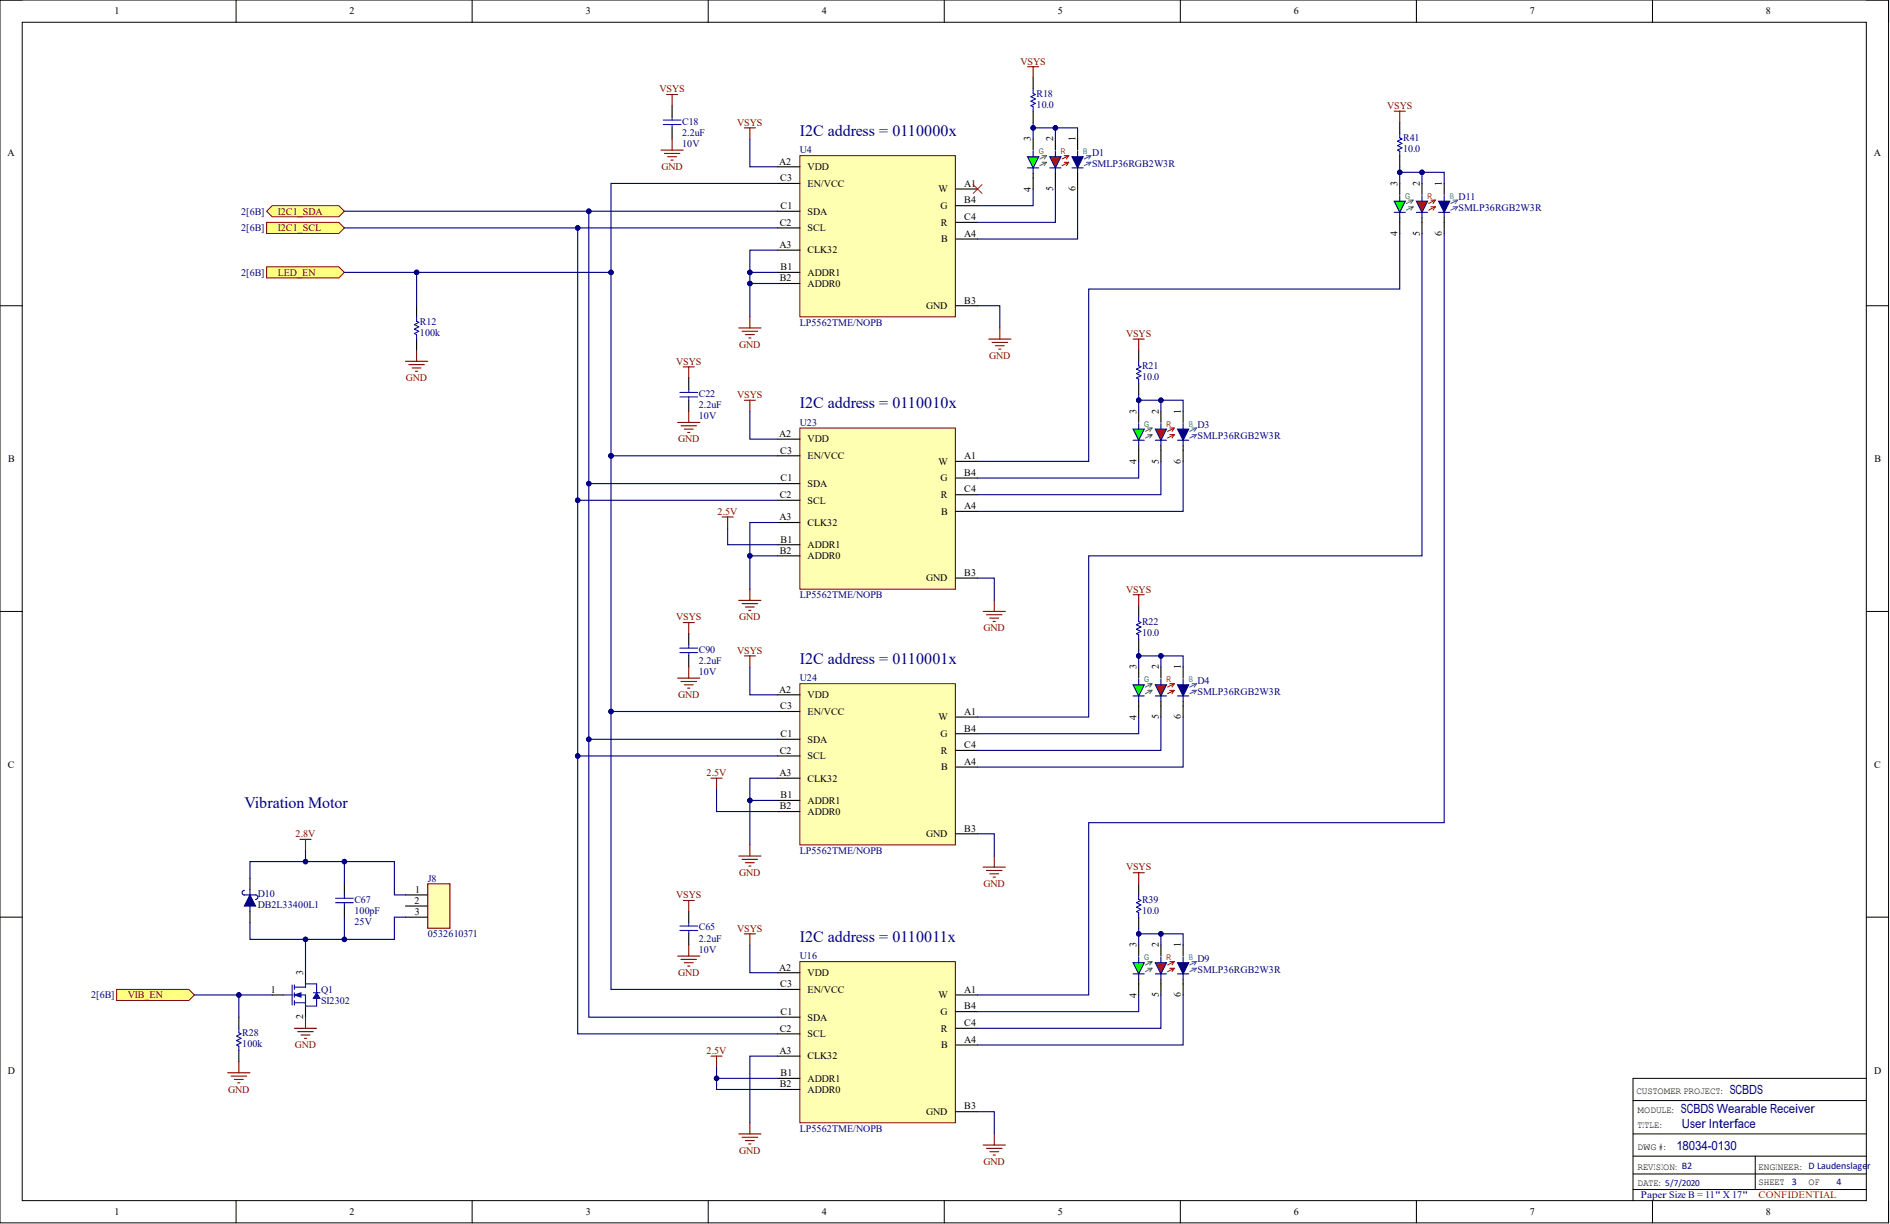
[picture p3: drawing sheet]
<svg xmlns="http://www.w3.org/2000/svg" width="431mm" height="279mm" viewBox="0 0 431 279" stroke-linecap="round" stroke-linejoin="round" font-family="sans-serif">
<g fill="none" stroke="#000" stroke-width=".23">
<path d="M0 0h431.1v279.1h-431.1zM0 0h5.1M5.1 5.1h420.9v269h-420.9zM53.9 0v5.1M107.8 0v5.1M161.7 0v5.1M215.6 0v5.1M269.4 0v5.1M323.3 0v5.1M377.2 0v5.1M426 0h5.1v5.1M0 69.8h5.1"/>
<path d="M426 69.8h5.1M0 139.6h5.1M426 139.6h5.1M0 209.4h5.1M426 209.4h5.1M372.8 258.8h53.2M372.8 251.2h53.2M426 246.2h-53.2v27.9M53.9 274.1v5M107.8 274.1v5M161.7 274.1v5M215.6 274.1v5"/>
<path d="M269.4 274.1v5M323.3 274.1v5M372.8 263.9h53.2M372.8 271.5h53.2M372.8 268h53.2M377.2 274.1v5M400.7 263.9v7.6M431.1 274.1v5"/>
</g>
<path d="M239.6 35.8h2.6l-1.3 2.5z" fill="#f00"/>
<path d="M239.6 35.8h2.6l-1.3 2.5zM239.6 38.3h2.6M240.9 34.5v1.3M240.9 38.3v1.3" fill="none" stroke="#000081" stroke-width=".25"/>
<path d="M240.9 31.7v2.6M246 31.7v2.6" fill="none" stroke="#000" stroke-width=".25"/>
<path d="M234.6 35.8h2.5l-1.3 2.5z" fill="#0f0"/>
<path d="M234.6 35.8h2.5l-1.3 2.5zM234.6 38.3h2.5M235.8 34.5v1.3M235.8 38.3v1.3" fill="none" stroke="#000081" stroke-width=".25"/>
<path d="M242.9 35.5h1.1M242.9 37.1h1.1M244 35.5l-1.6 .8M244 35.5l-.5 .8M244 37.1l-1.6 .7M244 37.1l-.5 .7" fill="none" stroke="#f00" stroke-width=".25"/>
<path d="M244.7 35.8h2.6l-1.3 2.5z" fill="#000081"/>
<path d="M244.7 35.8h2.6l-1.3 2.5zM244.7 38.3h2.6M246 34.5v1.3M246 38.3v1.3" fill="none" stroke="#000081" stroke-width=".25"/>
<path d="M237.9 35.5h1M237.9 37.1h1M238.9 35.5l-1.5 .8M238.9 35.5l-.5 .8M238.9 37.1l-1.5 .7M238.9 37.1l-.5 .7" fill="none" stroke="#38b352" stroke-width=".25"/>
<path d="M248 35.5h1M248 37.1h1M249 35.5l-1.5 .8M249 35.5l-.5 .8M249 37.1l-1.5 .7M249 37.1l-.5 .7" fill="none" stroke="#009dcb" stroke-width=".25"/>
<path d="M235.8 31.7v2.6M235.8 39.6v3.5M240.9 39.6v3.5M246 39.6v3.5" fill="none" stroke="#000" stroke-width=".25"/>
<path d="M263.7 156.3h2.6l-1.3 2.6z" fill="#f00"/>
<path d="M263.7 156.3h2.6l-1.3 2.6zM263.7 158.9h2.6M265 155.1v1.2M265 158.9v1.2" fill="none" stroke="#000081" stroke-width=".25"/>
<path d="M265 152.3v2.5M270.1 152.3v2.5" fill="none" stroke="#000" stroke-width=".25"/>
<path d="M258.7 156.3h2.5l-1.3 2.6z" fill="#0f0"/>
<path d="M258.7 156.3h2.5l-1.3 2.6zM258.7 158.9h2.5M259.9 155.1v1.2M259.9 158.9v1.2" fill="none" stroke="#000081" stroke-width=".25"/>
<path d="M267 156.1h1.1M267 157.6h1.1M268.1 156.1l-1.6 .7M268.1 156.1l-.6 .7M268.1 157.6l-1.6 .8M268.1 157.6l-.6 .8" fill="none" stroke="#f00" stroke-width=".25"/>
<path d="M268.8 156.3h2.5l-1.2 2.6z" fill="#000081"/>
<path d="M268.8 156.3h2.5l-1.2 2.6zM268.8 158.9h2.5M270.1 155.1v1.2M270.1 158.9v1.2" fill="none" stroke="#000081" stroke-width=".25"/>
<path d="M262 156.1h1M262 157.6h1M263 156.1l-1.5 .7M263 156.1l-.5 .7M263 157.6l-1.5 .8M263 157.6l-.5 .8" fill="none" stroke="#38b352" stroke-width=".25"/>
<path d="M272.1 156.1h1M272.1 157.6h1M273.1 156.1l-1.5 .7M273.1 156.1l-.5 .7M273.1 157.6l-1.5 .8M273.1 157.6l-.5 .8" fill="none" stroke="#009dcb" stroke-width=".25"/>
<path d="M259.9 152.3v2.5M259.9 160.1v3.6M265 160.1v3.6M270.1 160.1v3.6" fill="none" stroke="#000" stroke-width=".25"/>
<path d="M263.7 98h2.6l-1.3 2.5z" fill="#f00"/>
<path d="M263.7 98h2.6l-1.3 2.5zM265 96.7v1.3M263.7 100.5h2.6M265 100.5v1.3" fill="none" stroke="#000081" stroke-width=".25"/>
<path d="M265 93.9v2.5M270.1 93.9v2.5" fill="none" stroke="#000" stroke-width=".25"/>
<path d="M258.7 98h2.5l-1.3 2.5z" fill="#0f0"/>
<path d="M258.7 98h2.5l-1.3 2.5zM259.9 96.7v1.3M258.7 100.5h2.5M259.9 100.5v1.3" fill="none" stroke="#000081" stroke-width=".25"/>
<path d="M267 97.7h1.1M267 99.2h1.1M268.1 97.7l-1.6 .8M268.1 97.7l-.6 .8M268.1 99.2l-1.6 .8M268.1 99.2l-.6 .8" fill="none" stroke="#f00" stroke-width=".25"/>
<path d="M268.8 98h2.5l-1.2 2.5z" fill="#000081"/>
<path d="M268.8 98h2.5l-1.2 2.5zM270.1 96.7v1.3M268.8 100.5h2.5M270.1 100.5v1.3" fill="none" stroke="#000081" stroke-width=".25"/>
<path d="M262 97.7h1M262 99.2h1M263 97.7l-1.5 .8M263 97.7l-.5 .8M263 99.2l-1.5 .8M263 99.2l-.5 .8" fill="none" stroke="#38b352" stroke-width=".25"/>
<path d="M272.1 97.7h1M272.1 99.2h1M273.1 97.7l-1.5 .8M273.1 97.7l-.5 .8M273.1 99.2l-1.5 .8M273.1 99.2l-.5 .8" fill="none" stroke="#009dcb" stroke-width=".25"/>
<path d="M259.9 93.9v2.5M259.9 101.8v3.5M265 101.8v3.5M270.1 101.8v3.5" fill="none" stroke="#000" stroke-width=".25"/>
<path d="M95.1 79.9v2.6M92.6 82.5h5M93.3 83.2h3.6M94.1 84h2M94.8 84.8h.6" fill="none" stroke="#810000" stroke-width=".25"/>
<path d="M60.9 60.9h16.4l1.3 1.3-1.3 1.2h-16.4z" fill-rule="evenodd" fill="#ffff81"/>
<path d="M60.9 60.9h16.4l1.3 1.3-1.3 1.2h-16.4z" fill="none" stroke="#810000" stroke-width=".23"/>
<path d="M62.1 47h15.2l1.3 1.2-1.3 1.3h-15.2l-1.2-1.3z" fill-rule="evenodd" fill="#ffff81"/>
<path d="M62.1 47h15.2l1.3 1.2-1.3 1.3h-15.2l-1.2-1.3z" fill="none" stroke="#810000" stroke-width=".23"/>
<path d="M60.9 50.8h16.4l1.3 1.2-1.3 1.3h-16.4z" fill-rule="evenodd" fill="#ffff81"/>
<path d="M60.9 50.8h16.4l1.3 1.2-1.3 1.3h-16.4z" fill="none" stroke="#810000" stroke-width=".23"/>
<path d="M182.6 35.5h35.5v36.8h-35.5z" fill-rule="evenodd" fill="#ffffb2"/>
<path d="M182.6 35.5h35.5v36.8h-35.5z" fill="none" stroke="#810000" stroke-width=".23"/>
<path d="M177.5 38.1h5.1M177.5 52h5.1M177.5 41.9h5.1M177.5 48.2h5.1M177.5 57.1h5.1M218.1 50.8h5.1M218.1 54.6h5.1M218.1 43.1h5.1M218.1 47h5.1M177.5 64.7h5.1M177.5 62.2h5.1M218.1 69.8h5.1" fill="none" stroke="#000" stroke-width=".25"/>
<path d="M182.6 97.7h35.5v36.8h-35.5z" fill-rule="evenodd" fill="#ffffb2"/>
<path d="M182.6 97.7h35.5v36.8h-35.5z" fill="none" stroke="#810000" stroke-width=".23"/>
<path d="M177.5 114.2h5.1M177.5 104h5.1M177.5 100.2h5.1M177.5 110.4h5.1M177.5 119.3h5.1M218.1 112.9h5.1M218.1 116.7h5.1M218.1 105.3h5.1M218.1 109.1h5.1M177.5 126.9h5.1M177.5 124.3h5.1M218.1 132h5.1" fill="none" stroke="#000" stroke-width=".25"/>
<path d="M182.6 156.1h35.5v36.8h-35.5z" fill-rule="evenodd" fill="#ffffb2"/>
<path d="M182.6 156.1h35.5v36.8h-35.5z" fill="none" stroke="#810000" stroke-width=".23"/>
<g fill="none" stroke="#000" stroke-width=".25">
<path d="M235.8 17.8v2.5M153.4 24.1v2.6M153.4 29.2v2.5M235.8 25.4v2.5M95.1 69.8v2.5M95.1 77.4v2.5M259.9 79.9v2.6M157.2 86.3v2.5M157.2 91.4v2.5M259.9 87.6v2.5M259.9 138.3v2.5M157.2 144.6v2.6"/>
<path d="M157.2 149.7v2.6M177.5 158.6h5.1M259.9 145.9v2.6M177.5 172.6h5.1M177.5 162.4h5.1M177.5 168.8h5.1M177.5 177.6h5.1M218.1 171.3h5.1M218.1 175.1h5.1M218.1 163.7h5.1M218.1 167.5h5.1M177.5 185.3h5.1"/>
<path d="M177.5 182.7h5.1M218.1 190.3h5.1"/>
</g>
<g fill="none" stroke="#00f" stroke-width=".25">
<path d="M151.4 27.4h4.1M151.4 28.4h4.1M153.4 26.7v.7M153.4 28.4v.8M235.8 20.3v1l.6 .3-1.1 .5 1.1 .5-1.1 .5 1.1 .5-1.1 .5 .5 .3v1M95.1 72.3v1l.5 .3-1 .5 1 .5-1 .5 1 .5-1 .5 .5 .3v1M155.2 89.6h4.1M155.2 90.6h4.1M157.2 88.8v.8M157.2 90.6v.8M259.9 82.5v1l.5 .2-1 .6 1 .5-1 .5 1 .5-1 .5 .5 .2v1.1M155.2 147.9h4.1"/>
<path d="M155.2 149h4.1M157.2 147.2v.7M157.2 149v.7M259.9 140.8v1.1l.5 .2-1 .5 1 .5-1 .5 1 .5-1 .5 .5 .3v1"/>
</g>
<g fill="none" stroke="#810000" stroke-width=".25">
<path d="M150.9 34.3h5.1M151.7 35h3.5M152.4 35.8h2M153.2 36.5h.5M153.4 31.7v2.6M168.6 74.9h5.1M169.4 75.6h3.6M170.2 76.4h2M170.9 77.1h.5M171.2 72.3v2.6M225.7 77.4h5.1M226.5 78.2h3.5"/>
<path d="M227.2 78.9h2.1M228 79.7h.5M228.2 74.9v2.5M154.7 96.4h5.1M155.5 97.2h3.5M156.2 98h2M157 98.7h.5M157.2 93.9v2.5M164.8 118h2.6M166.1 118v2.5M168.6 137h5.1M169.4 137.8h3.6"/>
<path d="M170.2 138.6h2M170.9 139.3h.5M171.2 134.5v2.5M224.4 139.6h5.1M227 137v2.6M154.7 154.8h5.1M155.5 155.6h3.5M156.2 156.3h2M157 157.1h.5M157.2 152.3v2.5M225.2 140.3h3.5M226 141.1h2"/>
<path d="M226.7 141.9h.5M162.3 177.6h2.5M163.6 177.6v2.6M168.6 195.4h5.1M169.4 196.2h3.6M170.2 196.9h2M170.9 197.7h.5M171.2 192.9v2.5M224.4 197.9h5.1M225.2 198.7h3.5M226 199.5h2M227 195.4v2.5"/>
<path d="M226.7 200.2h.5"/>
</g>
<path d="M222.2 42.1l2 2.1M224.2 42.1l-2 2.1" fill="none" stroke="#f00" stroke-width=".23"/>
<path d="M263.7 219.8h2.6l-1.3 2.5z" fill="#f00"/>
<path d="M263.7 219.8h2.6l-1.3 2.5zM265 218.5v1.3M263.7 222.3h2.6M265 222.3v1.3" fill="none" stroke="#000081" stroke-width=".25"/>
<path d="M265 215.7v2.5M270.1 215.7v2.5" fill="none" stroke="#000" stroke-width=".25"/>
<path d="M258.7 219.8h2.5l-1.3 2.5z" fill="#0f0"/>
<path d="M258.7 219.8h2.5l-1.3 2.5zM259.9 218.5v1.3M258.7 222.3h2.5M259.9 222.3v1.3" fill="none" stroke="#000081" stroke-width=".25"/>
<path d="M267 219.5h1.1M268.1 219.5l-1.6 .8M268.1 219.5l-.6 .8M267 221h1.1M268.1 221l-1.6 .8M268.1 221l-.6 .8" fill="none" stroke="#f00" stroke-width=".25"/>
<path d="M268.8 219.8h2.5l-1.2 2.5z" fill="#000081"/>
<path d="M268.8 219.8h2.5l-1.2 2.5zM270.1 218.5v1.3M268.8 222.3h2.5M270.1 222.3v1.3" fill="none" stroke="#000081" stroke-width=".25"/>
<path d="M262 219.5h1M263 219.5l-1.5 .8M263 219.5l-.5 .8M262 221h1M263 221l-1.5 .8M263 221l-.5 .8" fill="none" stroke="#38b352" stroke-width=".25"/>
<path d="M272.1 219.5h1M273.1 219.5l-1.5 .8M273.1 219.5l-.5 .8M272.1 221h1M273.1 221l-1.5 .8M273.1 221l-.5 .8" fill="none" stroke="#009dcb" stroke-width=".25"/>
<path d="M259.9 215.7v2.5M259.9 223.6v3.5M265 223.6v3.5M270.1 223.6v3.5" fill="none" stroke="#000" stroke-width=".25"/>
<path d="M182.6 219.5h35.5v36.8h-35.5z" fill-rule="evenodd" fill="#ffffb2"/>
<path d="M182.6 219.5h35.5v36.8h-35.5z" fill="none" stroke="#810000" stroke-width=".23"/>
<g fill="none" stroke="#000" stroke-width=".25">
<path d="M157.2 208.1v2.5M157.2 213.2v2.5M259.9 201.7v2.6M259.9 209.4v2.5M62.1 227.1h2.6M69.7 222v2.6M69.7 229.7v2.5M177.5 236h5.1M177.5 225.9h5.1M177.5 222h5.1M177.5 232.2h5.1M218.1 234.7h5.1"/>
<path d="M218.1 238.5h5.1M218.1 227.1h5.1M218.1 230.9h5.1M177.5 248.7h5.1M177.5 246.2h5.1M177.5 241.1h5.1M218.1 253.8h5.1"/>
</g>
<g fill="none" stroke="#00f" stroke-width=".25">
<path d="M155.2 211.4h4.1M155.2 212.4h4.1M157.2 210.6v.8M157.2 212.4v.8M259.9 204.3v1l.5 .3-1 .5 1 .5-1 .5 1 .5-1 .5 .5 .2v1.1M64.7 227.1h2M66.7 224.8v4.6M67.2 225.3h2.5M67.2 227.1h2.5v2.6M67.2 228.9h2.5M67.2 224.8v1.1M67.2 226.6v1"/>
<path d="M67.2 228.4v1"/>
</g>
<g fill="none" stroke="#810000" stroke-width=".25">
<path d="M234.6 15.2h2.5M235.8 15.2v2.6M152.2 21.6h2.5M153.4 21.6v2.5M169.9 29.2h2.5M171.2 29.2v2.5M258.7 77.4h2.5M259.9 77.4v2.5M156 83.7h2.5M157.2 83.7v2.6M169.9 91.4h2.5M171.2 91.4v2.5"/>
<path d="M258.7 135.8h2.5M259.9 135.8v2.5M156 142.1h2.5M157.2 142.1v2.5M169.9 149.7h2.5M171.2 149.7v2.6M258.7 199.2h2.5M259.9 199.2v2.5M154.7 218.2h5.1M155.5 219h3.5M156 205.6h2.5M156.2 219.8h2"/>
<path d="M157.2 205.6v2.5M157.2 215.7v2.5M169.9 213.2h2.5M171.2 213.2v2.5M157 220.5h.5M162.3 241.1h2.5M163.6 241.1v2.5M168.6 258.8h5.1M169.4 259.6h3.6M171.2 256.3v2.5M227 258.8v2.6M170.2 260.4h2"/>
<path d="M170.9 261.1h.5M224.4 261.4h5.1M225.2 262.1h3.5M226 262.9h2M226.7 263.7h.5"/>
</g>
<path d="M67.2 227.1l1.5-.5v1z" fill="#00f"/>
<path d="M67.2 227.1l1.5-.5v1z" fill="none" stroke="#00f" stroke-width=".23"/>
<path d="M69.7 225.3v-.7h2.6v2M72.3 227.9v1.8h-2.6" fill="none" stroke="#00f" stroke-width=".25"/>
<path d="M72.3 226.6l.7 1.3h-1.5z" fill="#00f"/>
<path d="M72.3 226.6l.7 1.3h-1.5z" fill="none" stroke="#00f" stroke-width=".23"/>
<path d="M71.5 226.6h1.5" fill="none" stroke="#00f" stroke-width=".25"/>
<path d="M57.1 204.3l1.2 2.5h-2.5z" fill="#000081"/>
<path d="M55.8 203.2a.53 .53 0 0 0-.5 .6 .53 .53 0 0 0 .5 .5h2.5M57.1 204.3l1.2 2.5h-2.5zM57.1 203v1.3M57.1 206.8v1.3M58.3 204.3a.53 .53 0 0 1 .6 .5 .53 .53 0 0 1-.6 .5" fill="none" stroke="#000081" stroke-width=".25"/>
<path d="M57.1 200.5v2.5M57.1 208.1v2.5" fill="none" stroke="#000" stroke-width=".25"/>
<path d="M67.2 234.7h5.1M68 235.5h3.5M68.7 236.3h2.1M69.5 237h.5M69.7 232.2v2.5" fill="none" stroke="#810000" stroke-width=".25"/>
<path d="M97.6 201.7h5.1v10.2h-5.1z" fill-rule="evenodd" fill="#ffffb2"/>
<path d="M68.5 191.6h2.5M69.7 191.6v2.5M97.6 201.7h5.1v10.2h-5.1zM52 244.9h5.1M52.7 245.6h3.6M53.5 246.4h2M54.3 247.2h.5M54.5 242.3v2.6" fill="none" stroke="#810000" stroke-width=".25"/>
<path d="M92.6 204.3h5M92.6 206.8h5M92.6 209.4h5M54.5 232.2v2.5M54.5 239.8v2.5" fill="none" stroke="#000" stroke-width=".25"/>
<path d="M54.5 234.7v1l.5 .3-1 .5 1 .5-1 .5 1 .5-1 .5 .5 .3v1" fill="none" stroke="#00f" stroke-width=".25"/>
<path d="M26.6 225.9h16.5l1.3 1.2-1.3 1.3h-16.5z" fill-rule="evenodd" fill="#ffff81"/>
<path d="M26.6 225.9h16.5l1.3 1.2-1.3 1.3h-16.5z" fill="none" stroke="#810000" stroke-width=".23"/>
<path d="M78.6 201.7v2.6M78.6 206.8v2.6" fill="none" stroke="#000" stroke-width=".25"/>
<path d="M76.6 205h4M76.6 206.1h4M78.6 204.3v.7M78.6 206.1v.7" fill="none" stroke="#00f" stroke-width=".25"/>
<path d="M323.3 45.9h2.6l-1.3 2.6z" fill="#f00"/>
<path d="M323.3 45.9h2.6l-1.3 2.6zM323.3 48.5h2.6M324.6 44.7v1.2M324.6 48.5v1.2" fill="none" stroke="#000081" stroke-width=".25"/>
<path d="M324.6 41.9v2.5M329.7 41.9v2.5" fill="none" stroke="#000" stroke-width=".25"/>
<path d="M318.3 45.9h2.5l-1.3 2.6z" fill="#0f0"/>
<path d="M318.3 45.9h2.5l-1.3 2.6zM318.3 48.5h2.5M319.5 44.7v1.2M319.5 48.5v1.2" fill="none" stroke="#000081" stroke-width=".25"/>
<path d="M326.6 45.7h1M326.6 47.2h1M327.6 45.7l-1.5 .7M327.6 45.7l-.5 .7M327.6 47.2l-1.5 .8M327.6 47.2l-.5 .8" fill="none" stroke="#f00" stroke-width=".25"/>
<path d="M328.4 45.9h2.5l-1.2 2.6z" fill="#000081"/>
<path d="M171.2 31.7v6.4h6.3M78.6 52h98.9M328.4 45.9h2.5l-1.2 2.6zM328.4 48.5h2.5M329.7 44.7v1.2M329.7 48.5v1.2M223.2 69.8h5v5.1M171.2 93.9v6.3h6.3M223.2 132h3.8v5M171.2 152.3v6.3h6.3M223.2 190.3h3.8v5.1" fill="none" stroke="#000081" stroke-width=".25"/>
<path d="M321.6 45.7h1M321.6 47.2h1M322.6 45.7l-1.5 .7M322.6 45.7l-.5 .7M322.6 47.2l-1.5 .8M322.6 47.2l-.5 .8" fill="none" stroke="#38b352" stroke-width=".25"/>
<path d="M331.7 45.7h1M331.7 47.2h1M332.7 45.7l-1.5 .7M332.7 45.7l-.5 .7M332.7 47.2l-1.5 .8M332.7 47.2l-.5 .8" fill="none" stroke="#009dcb" stroke-width=".25"/>
<path d="M319.5 27.9v2.6M319.5 35.5v2.6M319.5 41.9v2.5M319.5 49.7v3.6M324.6 49.7v3.6M329.7 49.7v3.6" fill="none" stroke="#000" stroke-width=".25"/>
<path d="M319.5 30.5v1l.5 .2-1 .5 1 .5-1 .5 1 .6-1 .5 .5 .2v1" fill="none" stroke="#00f" stroke-width=".25"/>
<path d="M318.3 25.4h2.5M319.5 25.4v2.5" fill="none" stroke="#810000" stroke-width=".25"/>
<circle cx="131.9" cy="52" r=".51" fill="#000081"/>
<circle cx="131.9" cy="52" r=".51" fill="none" stroke="#000081" stroke-width=".23"/>
<path d="M78.6 48.2h98.9" fill="none" stroke="#000081" stroke-width=".25"/>
<circle cx="134.4" cy="48.2" r=".51" fill="#000081"/>
<circle cx="134.4" cy="48.2" r=".51" fill="none" stroke="#000081" stroke-width=".23"/>
<path d="M131.9 52v62.2h45.6" fill="none" stroke="#000081" stroke-width=".25"/>
<circle cx="131.9" cy="52" r=".51" fill="#000081"/>
<circle cx="131.9" cy="52" r=".51" fill="none" stroke="#000081" stroke-width=".23"/>
<circle cx="131.9" cy="114.2" r=".51" fill="#000081"/>
<circle cx="131.9" cy="114.2" r=".51" fill="none" stroke="#000081" stroke-width=".23"/>
<path d="M131.9 114.2v58.4h45.6" fill="none" stroke="#000081" stroke-width=".25"/>
<circle cx="131.9" cy="114.2" r=".51" fill="#000081"/>
<circle cx="131.9" cy="114.2" r=".51" fill="none" stroke="#000081" stroke-width=".23"/>
<circle cx="131.9" cy="172.6" r=".51" fill="#000081"/>
<circle cx="131.9" cy="172.6" r=".51" fill="none" stroke="#000081" stroke-width=".23"/>
<path d="M134.4 48.2v62.2h43.1" fill="none" stroke="#000081" stroke-width=".25"/>
<circle cx="134.4" cy="48.2" r=".51" fill="#000081"/>
<circle cx="134.4" cy="48.2" r=".51" fill="none" stroke="#000081" stroke-width=".23"/>
<circle cx="134.4" cy="110.4" r=".51" fill="#000081"/>
<circle cx="134.4" cy="110.4" r=".51" fill="none" stroke="#000081" stroke-width=".23"/>
<path d="M134.4 110.4v58.4h43.1" fill="none" stroke="#000081" stroke-width=".25"/>
<circle cx="134.4" cy="110.4" r=".51" fill="#000081"/>
<circle cx="134.4" cy="110.4" r=".51" fill="none" stroke="#000081" stroke-width=".23"/>
<circle cx="134.4" cy="168.8" r=".51" fill="#000081"/>
<circle cx="134.4" cy="168.8" r=".51" fill="none" stroke="#000081" stroke-width=".23"/>
<path d="M177.5 57.1h-6.3v15.2" fill="none" stroke="#000081" stroke-width=".25"/>
<circle cx="171.2" cy="64.7" r=".51" fill="#000081"/>
<circle cx="171.2" cy="64.7" r=".51" fill="none" stroke="#000081" stroke-width=".23"/>
<circle cx="171.2" cy="62.2" r=".51" fill="#000081"/>
<circle cx="171.2" cy="62.2" r=".51" fill="none" stroke="#000081" stroke-width=".23"/>
<path d="M177.5 119.3h-6.3v15.2" fill="none" stroke="#000081" stroke-width=".25"/>
<circle cx="171.2" cy="126.9" r=".51" fill="#000081"/>
<circle cx="171.2" cy="126.9" r=".51" fill="none" stroke="#000081" stroke-width=".23"/>
<path d="M177.5 177.6h-6.3v15.3" fill="none" stroke="#000081" stroke-width=".25"/>
<circle cx="171.2" cy="182.7" r=".51" fill="#000081"/>
<circle cx="171.2" cy="182.7" r=".51" fill="none" stroke="#000081" stroke-width=".23"/>
<path d="M177.5 41.9h-38v62.1" fill="none" stroke="#000081" stroke-width=".25"/>
<circle cx="139.5" cy="104" r=".51" fill="#000081"/>
<circle cx="139.5" cy="104" r=".51" fill="none" stroke="#000081" stroke-width=".23"/>
<circle cx="139.5" cy="62.2" r=".51" fill="#000081"/>
<circle cx="139.5" cy="62.2" r=".51" fill="none" stroke="#000081" stroke-width=".23"/>
<path d="M139.5 104v58.4h38" fill="none" stroke="#000081" stroke-width=".25"/>
<circle cx="139.5" cy="104" r=".51" fill="#000081"/>
<circle cx="139.5" cy="104" r=".51" fill="none" stroke="#000081" stroke-width=".23"/>
<circle cx="139.5" cy="162.4" r=".51" fill="#000081"/>
<circle cx="139.5" cy="162.4" r=".51" fill="none" stroke="#000081" stroke-width=".23"/>
<path d="M171.2 62.2h6.3" fill="none" stroke="#000081" stroke-width=".25"/>
<circle cx="171.2" cy="62.2" r=".51" fill="#000081"/>
<circle cx="171.2" cy="62.2" r=".51" fill="none" stroke="#000081" stroke-width=".23"/>
<path d="M171.2 64.7h6.3" fill="none" stroke="#000081" stroke-width=".25"/>
<circle cx="171.2" cy="64.7" r=".51" fill="#000081"/>
<circle cx="171.2" cy="64.7" r=".51" fill="none" stroke="#000081" stroke-width=".23"/>
<path d="M171.2 126.9h6.3" fill="none" stroke="#000081" stroke-width=".25"/>
<circle cx="171.2" cy="126.9" r=".51" fill="#000081"/>
<circle cx="171.2" cy="126.9" r=".51" fill="none" stroke="#000081" stroke-width=".23"/>
<path d="M235.8 27.9v3.8M235.8 43.1v3.9h-12.6M240.9 43.1v7.7h-17.7M246 43.1v11.5h-22.8M166.1 120.5v3.8h11.4M163.6 180.2v5.1h13.9" fill="none" stroke="#000081" stroke-width=".25"/>
<circle cx="235.8" cy="29.2" r=".51" fill="#000081"/>
<circle cx="235.8" cy="29.2" r=".51" fill="none" stroke="#000081" stroke-width=".23"/>
<path d="M235.8 29.2h5.1v2.5" fill="none" stroke="#000081" stroke-width=".25"/>
<circle cx="240.9" cy="29.2" r=".51" fill="#000081"/>
<circle cx="240.9" cy="29.2" r=".51" fill="none" stroke="#000081" stroke-width=".23"/>
<circle cx="235.8" cy="29.2" r=".51" fill="#000081"/>
<circle cx="235.8" cy="29.2" r=".51" fill="none" stroke="#000081" stroke-width=".23"/>
<path d="M240.9 29.2h5.1v2.5" fill="none" stroke="#000081" stroke-width=".25"/>
<circle cx="240.9" cy="29.2" r=".51" fill="#000081"/>
<circle cx="240.9" cy="29.2" r=".51" fill="none" stroke="#000081" stroke-width=".23"/>
<path d="M259.9 90.1v3.8M259.9 105.3v3.8h-36.7M265 105.3v7.6h-41.8M270.1 105.3v11.4h-46.9" fill="none" stroke="#000081" stroke-width=".25"/>
<circle cx="259.9" cy="91.4" r=".51" fill="#000081"/>
<circle cx="259.9" cy="91.4" r=".51" fill="none" stroke="#000081" stroke-width=".23"/>
<path d="M259.9 91.4h5.1v2.5" fill="none" stroke="#000081" stroke-width=".25"/>
<circle cx="265" cy="91.4" r=".51" fill="#000081"/>
<circle cx="265" cy="91.4" r=".51" fill="none" stroke="#000081" stroke-width=".23"/>
<circle cx="259.9" cy="91.4" r=".51" fill="#000081"/>
<circle cx="259.9" cy="91.4" r=".51" fill="none" stroke="#000081" stroke-width=".23"/>
<path d="M265 91.4h5.1v2.5" fill="none" stroke="#000081" stroke-width=".25"/>
<circle cx="265" cy="91.4" r=".51" fill="#000081"/>
<circle cx="265" cy="91.4" r=".51" fill="none" stroke="#000081" stroke-width=".23"/>
<path d="M259.9 149.7h5.1v2.6M259.9 163.7v3.8h-36.7M265 163.7v7.6h-41.8M270.1 163.7v11.4h-46.9" fill="none" stroke="#000081" stroke-width=".25"/>
<circle cx="265" cy="149.7" r=".51" fill="#000081"/>
<circle cx="265" cy="149.7" r=".51" fill="none" stroke="#000081" stroke-width=".23"/>
<circle cx="259.9" cy="149.7" r=".51" fill="#000081"/>
<circle cx="259.9" cy="149.7" r=".51" fill="none" stroke="#000081" stroke-width=".23"/>
<path d="M265 149.7h5.1v2.6" fill="none" stroke="#000081" stroke-width=".25"/>
<circle cx="265" cy="149.7" r=".51" fill="#000081"/>
<circle cx="265" cy="149.7" r=".51" fill="none" stroke="#000081" stroke-width=".23"/>
<path d="M259.9 148.5v3.8" fill="none" stroke="#000081" stroke-width=".25"/>
<circle cx="259.9" cy="149.7" r=".51" fill="#000081"/>
<circle cx="259.9" cy="149.7" r=".51" fill="none" stroke="#000081" stroke-width=".23"/>
<path d="M171.2 215.7v6.3h6.3M163.6 243.6v5.1h13.9M177.5 241.1h-6.3v15.2M223.2 253.8h3.8v5" fill="none" stroke="#000081" stroke-width=".25"/>
<circle cx="163.6" cy="246.2" r=".51" fill="#000081"/>
<circle cx="163.6" cy="246.2" r=".51" fill="none" stroke="#000081" stroke-width=".23"/>
<path d="M163.6 246.2h13.9" fill="none" stroke="#000081" stroke-width=".25"/>
<circle cx="163.6" cy="246.2" r=".51" fill="#000081"/>
<circle cx="163.6" cy="246.2" r=".51" fill="none" stroke="#000081" stroke-width=".23"/>
<path d="M259.9 213.2h5.1v2.5M259.9 227.1v3.8h-36.7M265 227.1v7.6h-41.8M270.1 227.1v11.4h-46.9" fill="none" stroke="#000081" stroke-width=".25"/>
<circle cx="265" cy="213.2" r=".51" fill="#000081"/>
<circle cx="265" cy="213.2" r=".51" fill="none" stroke="#000081" stroke-width=".23"/>
<circle cx="259.9" cy="213.2" r=".51" fill="#000081"/>
<circle cx="259.9" cy="213.2" r=".51" fill="none" stroke="#000081" stroke-width=".23"/>
<path d="M265 213.2h5.1v2.5" fill="none" stroke="#000081" stroke-width=".25"/>
<circle cx="265" cy="213.2" r=".51" fill="#000081"/>
<circle cx="265" cy="213.2" r=".51" fill="none" stroke="#000081" stroke-width=".23"/>
<path d="M259.9 211.9v3.8" fill="none" stroke="#000081" stroke-width=".25"/>
<circle cx="259.9" cy="213.2" r=".51" fill="#000081"/>
<circle cx="259.9" cy="213.2" r=".51" fill="none" stroke="#000081" stroke-width=".23"/>
<path d="M139.5 162.4v63.5h38" fill="none" stroke="#000081" stroke-width=".25"/>
<circle cx="139.5" cy="162.4" r=".51" fill="#000081"/>
<circle cx="139.5" cy="162.4" r=".51" fill="none" stroke="#000081" stroke-width=".23"/>
<path d="M134.4 168.8v63.4h43.1" fill="none" stroke="#000081" stroke-width=".25"/>
<circle cx="134.4" cy="168.8" r=".51" fill="#000081"/>
<circle cx="134.4" cy="168.8" r=".51" fill="none" stroke="#000081" stroke-width=".23"/>
<path d="M131.9 172.6v63.4h45.6" fill="none" stroke="#000081" stroke-width=".25"/>
<circle cx="131.9" cy="172.6" r=".51" fill="#000081"/>
<circle cx="131.9" cy="172.6" r=".51" fill="none" stroke="#000081" stroke-width=".23"/>
<path d="M139.5 104h38" fill="none" stroke="#000081" stroke-width=".25"/>
<circle cx="139.5" cy="104" r=".51" fill="#000081"/>
<circle cx="139.5" cy="104" r=".51" fill="none" stroke="#000081" stroke-width=".23"/>
<path d="M78.6 62.2h16.5v7.6" fill="none" stroke="#000081" stroke-width=".25"/>
<circle cx="95.1" cy="62.2" r=".51" fill="#000081"/>
<circle cx="95.1" cy="62.2" r=".51" fill="none" stroke="#000081" stroke-width=".23"/>
<path d="M95.1 62.2h44.4" fill="none" stroke="#000081" stroke-width=".25"/>
<circle cx="95.1" cy="62.2" r=".51" fill="#000081"/>
<circle cx="95.1" cy="62.2" r=".51" fill="none" stroke="#000081" stroke-width=".23"/>
<circle cx="139.5" cy="62.2" r=".51" fill="#000081"/>
<circle cx="139.5" cy="62.2" r=".51" fill="none" stroke="#000081" stroke-width=".23"/>
<path d="M171.2 182.7h6.3" fill="none" stroke="#000081" stroke-width=".25"/>
<circle cx="171.2" cy="182.7" r=".51" fill="#000081"/>
<circle cx="171.2" cy="182.7" r=".51" fill="none" stroke="#000081" stroke-width=".23"/>
<path d="M57.1 210.6v3.8h12.6" fill="none" stroke="#000081" stroke-width=".25"/>
<circle cx="69.7" cy="214.4" r=".51" fill="#000081"/>
<circle cx="69.7" cy="214.4" r=".51" fill="none" stroke="#000081" stroke-width=".23"/>
<path d="M69.7 196.7h-12.6v3.8" fill="none" stroke="#000081" stroke-width=".25"/>
<circle cx="69.7" cy="196.7" r=".51" fill="#000081"/>
<circle cx="69.7" cy="196.7" r=".51" fill="none" stroke="#000081" stroke-width=".23"/>
<path d="M62.1 227.1h-7.6v5.1" fill="none" stroke="#000081" stroke-width=".25"/>
<circle cx="54.5" cy="227.1" r=".51" fill="#000081"/>
<circle cx="54.5" cy="227.1" r=".51" fill="none" stroke="#000081" stroke-width=".23"/>
<path d="M44.4 227.1h10.1" fill="none" stroke="#000081" stroke-width=".25"/>
<circle cx="54.5" cy="227.1" r=".51" fill="#000081"/>
<circle cx="54.5" cy="227.1" r=".51" fill="none" stroke="#000081" stroke-width=".23"/>
<path d="M92.6 209.4h-2.6v5h-20.3v7.6" fill="none" stroke="#000081" stroke-width=".25"/>
<circle cx="69.7" cy="214.4" r=".51" fill="#000081"/>
<circle cx="69.7" cy="214.4" r=".51" fill="none" stroke="#000081" stroke-width=".23"/>
<circle cx="78.6" cy="214.4" r=".51" fill="#000081"/>
<circle cx="78.6" cy="214.4" r=".51" fill="none" stroke="#000081" stroke-width=".23"/>
<path d="M69.7 194.1v2.6h20.3v7.6h2.6" fill="none" stroke="#000081" stroke-width=".25"/>
<circle cx="78.6" cy="196.7" r=".51" fill="#000081"/>
<circle cx="78.6" cy="196.7" r=".51" fill="none" stroke="#000081" stroke-width=".23"/>
<circle cx="69.7" cy="196.7" r=".51" fill="#000081"/>
<circle cx="69.7" cy="196.7" r=".51" fill="none" stroke="#000081" stroke-width=".23"/>
<path d="M78.6 196.7v5" fill="none" stroke="#000081" stroke-width=".25"/>
<circle cx="78.6" cy="196.7" r=".51" fill="#000081"/>
<circle cx="78.6" cy="196.7" r=".51" fill="none" stroke="#000081" stroke-width=".23"/>
<path d="M78.6 209.4v5" fill="none" stroke="#000081" stroke-width=".25"/>
<circle cx="78.6" cy="214.4" r=".51" fill="#000081"/>
<circle cx="78.6" cy="214.4" r=".51" fill="none" stroke="#000081" stroke-width=".23"/>
<path d="M319.5 38.1v3.8" fill="none" stroke="#000081" stroke-width=".25"/>
<circle cx="319.5" cy="39.3" r=".51" fill="#000081"/>
<circle cx="319.5" cy="39.3" r=".51" fill="none" stroke="#000081" stroke-width=".23"/>
<path d="M319.5 39.3h5.1v2.6" fill="none" stroke="#000081" stroke-width=".25"/>
<circle cx="324.6" cy="39.3" r=".51" fill="#000081"/>
<circle cx="324.6" cy="39.3" r=".51" fill="none" stroke="#000081" stroke-width=".23"/>
<circle cx="319.5" cy="39.3" r=".51" fill="#000081"/>
<circle cx="319.5" cy="39.3" r=".51" fill="none" stroke="#000081" stroke-width=".23"/>
<path d="M324.6 39.3h5.1v2.6" fill="none" stroke="#000081" stroke-width=".25"/>
<circle cx="324.6" cy="39.3" r=".51" fill="#000081"/>
<circle cx="324.6" cy="39.3" r=".51" fill="none" stroke="#000081" stroke-width=".23"/>
<path d="M319.5 53.3v12.7h-71v39.3h-25.3M324.6 53.3v73.6h-76.1v36.8h-25.3M329.7 53.3v134.5h-81.2v39.3h-25.3" fill="none" stroke="#000081" stroke-width=".25"/>
<g font-size="3.6" fill="#000081">
<text x="182.6" y="31">I2C address = 0110000x</text>
<text x="182.6" y="93.1">I2C address = 0110010x</text>
<text x="182.6" y="151.5">I2C address = 0110001x</text>
<text x="55.8" y="184.5">Vibration Motor</text>
<text x="182.6" y="214.9">I2C address = 0110011x</text>
</g>
<g font-size="2.9" fill="#000081">
<text x="394.9" y="249.7">SCBDS</text>
<text x="383.7" y="254">SCBDS Wearable Receiver</text>
<text x="383.9" y="257.6">User Interface</text>
<text x="382.7" y="262.4">18034-0130</text>
</g>
<g font-size="2.3">
<text x="26.1" y="3.3">1</text>
<text x="79.8" y="3.3">2</text>
<text x="133.7" y="3.3">3</text>
<text x="187.6" y="3.3">4</text>
<text x="241.5" y="3.3">5</text>
<text x="295.4" y="3.3">6</text>
<text x="349.2" y="3.3">7</text>
<text x="403.1" y="3.3">8</text>
<text x="1.7" y="35.7">A</text>
<text x="235.3" y="32.2" transform="rotate(-90 235.3 32.2)">3</text>
<text x="240.4" y="32.2" transform="rotate(-90 240.4 32.2)">2</text>
<text x="245.5" y="32.2" transform="rotate(-90 245.5 32.2)">1</text>
<text x="427.7" y="35.7">A</text>
<text x="177.9" y="37.6">A2</text>
<text x="178.1" y="41.4">C3</text>
<text x="184.4" y="38.8">VDD</text>
<text x="178.2" y="47.7">C1</text>
<text x="184.4" y="42.6">EN/VCC</text>
<text x="214.2" y="43.9">W</text>
<text x="214.7" y="47.7">G</text>
<text x="220.1" y="42.6">A1</text>
<text x="220.1" y="46.4">B4</text>
<text x="235.3" y="43.7" transform="rotate(-90 235.3 43.7)">4</text>
<text x="240.4" y="43.7" transform="rotate(-90 240.4 43.7)">5</text>
<text x="245.5" y="43.7" transform="rotate(-90 245.5 43.7)">6</text>
<text x="319" y="42.4" transform="rotate(-90 319 42.4)">3</text>
<text x="324.1" y="42.4" transform="rotate(-90 324.1 42.4)">2</text>
<text x="329.2" y="42.4" transform="rotate(-90 329.2 42.4)">1</text>
<text x="178" y="51.5">C2</text>
<text x="184.4" y="52.8">SCL</text>
<text x="184.4" y="49">SDA</text>
<text x="214.8" y="51.5">R</text>
<text x="220.1" y="50.2">C4</text>
<text x="319" y="53.9" transform="rotate(-90 319 53.9)">4</text>
<text x="324.1" y="53.8" transform="rotate(-90 324.1 53.8)">5</text>
<text x="329.2" y="53.8" transform="rotate(-90 329.2 53.8)">6</text>
<text x="177.9" y="56.6">A3</text>
<text x="184.4" y="57.9">CLK32</text>
<text x="214.9" y="55.3">B</text>
<text x="220.1" y="54.1">A4</text>
<text x="178" y="64.2">B2</text>
<text x="178.2" y="61.7">B1</text>
<text x="184.4" y="65.5">ADDR0</text>
<text x="184.4" y="62.9">ADDR1</text>
<text x="211.4" y="70.6">GND</text>
<text x="220.1" y="69.3">B3</text>
<text x="259.4" y="94.4" transform="rotate(-90 259.4 94.4)">3</text>
<text x="264.5" y="94.4" transform="rotate(-90 264.5 94.4)">2</text>
<text x="269.6" y="94.4" transform="rotate(-90 269.6 94.4)">1</text>
<text x="177.9" y="99.7">A2</text>
<text x="184.4" y="101">VDD</text>
<text x="1.9" y="105.5">B</text>
<text x="178.1" y="103.5">C3</text>
<text x="184.4" y="104.8">EN/VCC</text>
<text x="214.2" y="106.1">W</text>
<text x="220.1" y="104.8">A1</text>
<text x="259.4" y="105.9" transform="rotate(-90 259.4 105.9)">4</text>
<text x="264.5" y="105.8" transform="rotate(-90 264.5 105.8)">5</text>
<text x="269.6" y="105.8" transform="rotate(-90 269.6 105.8)">6</text>
<text x="427.9" y="105.5">B</text>
<text x="178" y="113.7">C2</text>
<text x="178.2" y="109.9">C1</text>
<text x="184.4" y="111.2">SDA</text>
<text x="214.7" y="109.9">G</text>
<text x="214.8" y="113.7">R</text>
<text x="220.1" y="112.4">C4</text>
<text x="220.1" y="108.6">B4</text>
<text x="177.9" y="118.8">A3</text>
<text x="184.4" y="115">SCL</text>
<text x="214.9" y="117.5">B</text>
<text x="220.1" y="116.2">A4</text>
<text x="178.2" y="123.8">B1</text>
<text x="184.4" y="125.1">ADDR1</text>
<text x="184.4" y="120">CLK32</text>
<text x="178" y="126.4">B2</text>
<text x="184.4" y="127.6">ADDR0</text>
<text x="220.1" y="131.5">B3</text>
<text x="211.4" y="132.7">GND</text>
<text x="259.4" y="152.8" transform="rotate(-90 259.4 152.8)">3</text>
<text x="264.5" y="152.8" transform="rotate(-90 264.5 152.8)">2</text>
<text x="269.6" y="152.8" transform="rotate(-90 269.6 152.8)">1</text>
<text x="177.9" y="158.1">A2</text>
<text x="178.1" y="161.9">C3</text>
<text x="184.4" y="159.4">VDD</text>
<text x="184.4" y="163.2">EN/VCC</text>
<text x="214.2" y="164.4">W</text>
<text x="220.1" y="163.2">A1</text>
<text x="220.1" y="167">B4</text>
<text x="259.4" y="164.3" transform="rotate(-90 259.4 164.3)">4</text>
<text x="264.5" y="164.2" transform="rotate(-90 264.5 164.2)">5</text>
<text x="269.6" y="164.2" transform="rotate(-90 269.6 164.2)">6</text>
<text x="178" y="172.1">C2</text>
<text x="178.2" y="168.2">C1</text>
<text x="184.4" y="173.3">SCL</text>
<text x="184.4" y="169.5">SDA</text>
<text x="214.7" y="168.2">G</text>
<text x="214.8" y="172.1">R</text>
<text x="220.1" y="170.8">C4</text>
<text x="1.8" y="175.3">C</text>
<text x="177.9" y="177.1">A3</text>
<text x="184.4" y="178.4">CLK32</text>
<text x="214.9" y="175.9">B</text>
<text x="220.1" y="174.6">A4</text>
<text x="427.8" y="175.3">C</text>
<text x="178" y="184.7">B2</text>
<text x="178.2" y="182.2">B1</text>
<text x="184.4" y="183.5">ADDR1</text>
<text x="184.4" y="186">ADDR0</text>
<text x="211.4" y="191.1">GND</text>
<text x="220.1" y="189.8">B3</text>
<text x="94.8" y="203.8">1</text>
<text x="94.6" y="206.3">2</text>
<text x="94.7" y="208.9">3</text>
<text x="177.9" y="221.5">A2</text>
<text x="259.4" y="216.2" transform="rotate(-90 259.4 216.2)">3</text>
<text x="264.5" y="216.2" transform="rotate(-90 264.5 216.2)">2</text>
<text x="269.6" y="216.2" transform="rotate(-90 269.6 216.2)">1</text>
<text x="61.8" y="226.6">1</text>
<text x="69.2" y="222.6" transform="rotate(-90 69.2 222.6)">3</text>
<text x="178.1" y="225.3">C3</text>
<text x="184.4" y="226.6">EN/VCC</text>
<text x="184.4" y="222.8">VDD</text>
<text x="214.2" y="227.9">W</text>
<text x="220.1" y="226.6">A1</text>
<text x="259.4" y="227.7" transform="rotate(-90 259.4 227.7)">4</text>
<text x="264.5" y="227.6" transform="rotate(-90 264.5 227.6)">5</text>
<text x="269.6" y="227.6" transform="rotate(-90 269.6 227.6)">6</text>
<text x="69.2" y="232.7" transform="rotate(-90 69.2 232.7)">2</text>
<text x="178.2" y="231.7">C1</text>
<text x="184.4" y="233">SDA</text>
<text x="214.7" y="231.7">G</text>
<text x="220.1" y="230.4">B4</text>
<text x="178" y="235.5">C2</text>
<text x="184.4" y="236.8">SCL</text>
<text x="214.8" y="235.5">R</text>
<text x="214.9" y="239.3">B</text>
<text x="220.1" y="234.2">C4</text>
<text x="220.1" y="238">A4</text>
<text x="1.8" y="245.1">D</text>
<text x="177.9" y="240.6">A3</text>
<text x="178.2" y="245.6">B1</text>
<text x="184.4" y="241.8">CLK32</text>
<text x="427.8" y="245.1">D</text>
<text x="178" y="248.2">B2</text>
<text x="184.4" y="249.5">ADDR0</text>
<text x="184.4" y="246.9">ADDR1</text>
<text x="211.4" y="254.5">GND</text>
<text x="220.1" y="253.3">B3</text>
<text x="26.1" y="277.4">1</text>
<text x="79.8" y="277.4">2</text>
<text x="133.7" y="277.4">3</text>
<text x="187.6" y="277.4">4</text>
<text x="241.5" y="277.4">5</text>
<text x="295.4" y="277.4">6</text>
<text x="349.2" y="277.4">7</text>
<text x="403.1" y="277.4">8</text>
</g>
<g font-size="2.3" fill="#810000">
<text x="233" y="14.7">VSYS</text>
<text x="150.6" y="21.1">VSYS</text>
<text x="168.3" y="28.7">VSYS</text>
<text x="316.7" y="24.9">VSYS</text>
<text x="151" y="38.8">GND</text>
<text x="63.4" y="49">I2C1_SDA</text>
<text x="63.4" y="52.8">I2C1_SCL</text>
<text x="63.4" y="62.9">LED_EN</text>
<text x="257.1" y="76.9">VSYS</text>
<text x="154.4" y="83.2">VSYS</text>
<text x="168.7" y="79.4">GND</text>
<text x="225.8" y="82">GND</text>
<text x="92.6" y="87">GND</text>
<text x="168.3" y="90.9">VSYS</text>
<text x="154.8" y="101">GND</text>
<text x="163.8" y="117.5">2.5V</text>
<text x="257.1" y="135.3">VSYS</text>
<text x="154.4" y="141.6">VSYS</text>
<text x="168.7" y="141.6">GND</text>
<text x="168.3" y="149.2">VSYS</text>
<text x="224.5" y="144.1">GND</text>
<text x="154.8" y="159.4">GND</text>
<text x="161.3" y="177.1">2.5V</text>
<text x="67.5" y="191.1">2.8V</text>
<text x="168.7" y="200">GND</text>
<text x="224.5" y="202.5">GND</text>
<text x="257.1" y="198.7">VSYS</text>
<text x="154.4" y="205">VSYS</text>
<text x="168.3" y="212.7">VSYS</text>
<text x="29.2" y="227.9">VIB_EN</text>
<text x="154.8" y="222.8">GND</text>
<text x="67.3" y="239.3">GND</text>
<text x="161.3" y="240.6">2.5V</text>
<text x="52.1" y="249.5">GND</text>
<text x="168.7" y="263.4">GND</text>
<text x="224.5" y="265.9">GND</text>
</g>
<g font-size="2.3" fill="#000081">
<text x="236.6" y="22.1">R18</text>
<text x="155.7" y="28.4">C18</text>
<text x="236.6" y="24.6">10.0</text>
<text x="155.7" y="31">2.2uF</text>
<text x="155.7" y="33.5">10V</text>
<text x="182.6" y="35">U4</text>
<text x="249.3" y="35.5">D1</text>
<text x="320.3" y="34.8">10.0</text>
<text x="320.3" y="32.2">R41</text>
<text x="249.3" y="38.1">SMLP36RGB2W3R</text>
<text x="333" y="45.7">D11</text>
<text x="55" y="49">2[6B]</text>
<text x="55" y="52.8">2[6B]</text>
<text x="333" y="48.2">SMLP36RGB2W3R</text>
<text x="55" y="62.9">2[6B]</text>
<text x="95.9" y="76.6">100k</text>
<text x="95.9" y="74.1">R12</text>
<text x="182.6" y="74.4">LP5562TME/NOPB</text>
<text x="260.7" y="86.8">10.0</text>
<text x="260.7" y="84.3">R21</text>
<text x="159.5" y="93.1">2.2uF</text>
<text x="159.5" y="95.7">10V</text>
<text x="159.5" y="90.6">C22</text>
<text x="182.6" y="97.2">U23</text>
<text x="273.4" y="97.7">D3</text>
<text x="273.4" y="100.2">SMLP36RGB2W3R</text>
<text x="182.6" y="136.5">LP5562TME/NOPB</text>
<text x="260.7" y="142.6">R22</text>
<text x="159.5" y="149">C90</text>
<text x="260.7" y="145.2">10.0</text>
<text x="159.5" y="151.5">2.2uF</text>
<text x="159.5" y="154">10V</text>
<text x="182.6" y="155.6">U24</text>
<text x="273.4" y="156.1">D4</text>
<text x="273.4" y="158.6">SMLP36RGB2W3R</text>
<text x="182.6" y="194.9">LP5562TME/NOPB</text>
<text x="97.6" y="201.2">J8</text>
<text x="58.8" y="204.8">D10</text>
<text x="58.8" y="207.3">DB2L33400L1</text>
<text x="80.9" y="208.6">100pF</text>
<text x="80.9" y="206.1">C67</text>
<text x="260.7" y="208.6">10.0</text>
<text x="260.7" y="206.1">R39</text>
<text x="80.9" y="211.1">25V</text>
<text x="97.6" y="213.9">0532610371</text>
<text x="159.5" y="214.9">2.2uF</text>
<text x="159.5" y="212.4">C65</text>
<text x="159.5" y="217.5">10V</text>
<text x="182.6" y="219">U16</text>
<text x="273.4" y="219.5">D9</text>
<text x="20.8" y="227.9">2[6B]</text>
<text x="73.3" y="226.6">Q1</text>
<text x="273.4" y="222">SMLP36RGB2W3R</text>
<text x="73.3" y="229.2">SI2302</text>
<text x="55.3" y="239">100k</text>
<text x="55.3" y="236.5">R28</text>
<text x="182.6" y="258.3">LP5562TME/NOPB</text>
<text x="426.2" y="266.9">r</text>
<text x="374.6" y="273.6">Paper Size B = 11&quot; X 17&quot;</text>
<text x="409.1" y="270.4">3</text>
<text x="419.2" y="270.4">4</text>
</g>
<text font-size="2.3" fill="#f00" x="401.4" y="273.6">CONFIDENTIAL</text>
<g font-size="2.2">
<text x="373.5" y="249.7">CUSTOMER PROJECT:</text>
<text x="373.8" y="257.6">TITLE:</text>
<text x="373.8" y="254">MODULE:</text>
<text x="373.8" y="262.4">DWG #:</text>
<text x="373.8" y="267">REVISION: B2</text>
<text x="401.4" y="267">ENGINEER: D Laudenslage</text>
<text x="373.8" y="270.8">DATE: 5/7/2020</text>
<text x="401.4" y="270.5">SHEET</text>
<text x="412.9" y="270.5">OF</text>
</g>
<g font-size="1.8" fill="#00c000">
<text x="237.1" y="35.2">G</text>
<text x="320.8" y="45.3">G</text>
<text x="261.2" y="97.4">G</text>
<text x="261.2" y="155.7">G</text>
<text x="261.2" y="219.2">G</text>
</g>
<g font-size="1.8" fill="#f00">
<text x="242.2" y="35.2">R</text>
<text x="325.9" y="45.3">R</text>
<text x="266.3" y="97.4">R</text>
<text x="266.3" y="155.7">R</text>
<text x="266.3" y="219.2">R</text>
</g>
<g font-size="1.8" fill="#009dcb">
<text x="247.3" y="35.2">B</text>
<text x="330.9" y="45.3">B</text>
<text x="271.3" y="97.4">B</text>
<text x="271.3" y="155.7">B</text>
<text x="271.3" y="219.2">B</text>
</g>
</svg>
